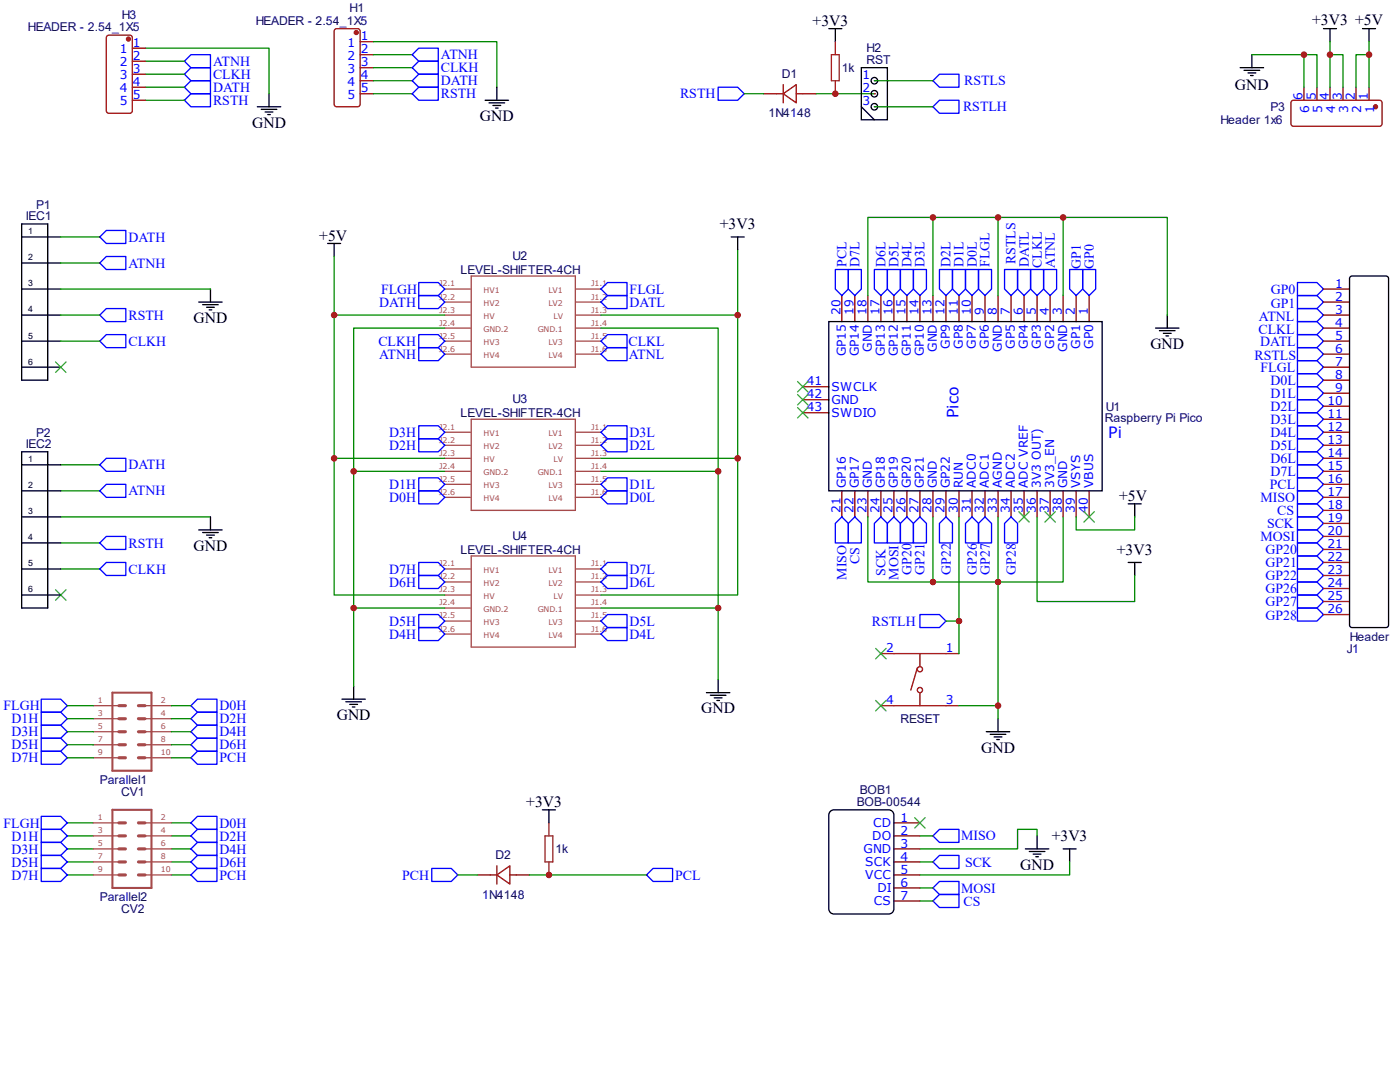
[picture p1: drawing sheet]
<svg xmlns="http://www.w3.org/2000/svg" width="279mm" height="216mm" viewBox="0 0 279 216" stroke-linecap="round" stroke-linejoin="round" font-family="sans-serif">
<g fill="none" stroke="#800" stroke-width=".26">
<path d="M21.3 7.3l.4-.3h4.2l.4 .3 .1 14.8-.2 .4-4.5 .1-.4-.3zM26.4 9.6h2.6M26.4 12.2h2.6M26.4 14.8h2.6M26.4 17.4h2.6M66.9 5.8l4.5-.1 .4 .3 .1 14.8-.3 .4-4.4 .1-.4-.3-.1-14.8zM71.9 18.7h2.6M71.9 8.3h2.6M71.9 10.9h2.6M71.9 13.5h2.6M71.9 16.1h2.6M152.4 18.7h3.9"/>
<path d="M156.3 18.7l2.6-1.8v3.6zM156.3 16.9v3.6M158.9 18.7h3.9M174.5 16.1h.1M174.5 18.7h.1M260.2 17.4v2.6M262.8 17.4v2.6M265.4 17.4v2.6M268 17.4v2.6M270.6 17.4v2.6M273.2 17.4v2.6M26.4 20h2.6"/>
<path d="M174.5 21.3h.1M257.9 20.1l17.4-.1 .4 .3 .1 .2v4.2l-.1 .2-.4 .3h-17.1l-.3-.1-.3-.4v-4.2zM168 59v5.2M170.6 59v5.2M173.2 59v5.2M175.8 59v5.2M178.4 59v5.2M181 59v5.2M183.6 59v5.2M186.2 59v5.2M188.8 59v5.2M191.4 59v5.2"/>
<path d="M194 59v5.2M196.6 59v5.2M199.2 59v5.2M201.8 59v5.2M204.4 59v5.2M207 59v5.2M209.6 59v5.2M212.2 59v5.2M214.8 59v5.2M217.4 59v5.2M264.1 57.7h5.2M160.2 79.8h5.2"/>
<path d="M160.2 77.2h5.2M264.1 60.3h5.2M264.1 62.9h5.2M264.1 65.5h5.2M264.1 68.1h5.2M264.1 70.7h5.2M264.1 73.3h5.2M264.1 75.9h5.2M264.1 78.5h5.2M160.2 82.4h5.2M168 97.9v5.2M170.6 97.9v5.2"/>
<path d="M173.2 97.9v5.2M175.8 97.9v5.2M178.4 97.9v5.2M181 97.9v5.2M183.6 97.9v5.2M186.2 97.9v5.2M188.8 97.9v5.2M191.4 97.9v5.2M194 97.9v5.2M196.6 97.9v5.2M199.2 97.9v5.2M201.8 97.9v5.2"/>
<path d="M204.4 97.9v5.2M207 97.9v5.2M209.6 97.9v5.2M212.2 97.9v5.2M214.8 97.9v5.2M217.4 97.9v5.2M264.1 81.1h5.2M264.1 83.7h5.2M264.1 86.3h5.2M264.1 88.9h5.2M264.1 91.4h5.2M264.1 94h5.2"/>
<path d="M264.1 96.6h5.2M264.1 99.2h5.2M264.1 101.8h5.2M264.1 104.4h5.2M264.1 107h5.2M264.1 109.6h5.2M264.1 112.2h5.2M264.1 114.8h5.2M264.1 117.4h5.2M175.8 130.4h15.6M183.1 133.3l-1.3 4.4M183.6 130.4v2.6"/>
<path d="M183.6 138.2v2.6M264.1 120h5.2M264.1 122.6h5.2M175.8 140.8h15.6M95.3 174.6h3.9M99.2 174.6l2.6-1.8v3.6zM99.2 172.8v3.6M101.8 174.6h3.9M178.4 164.2h5.2M178.4 166.8h5.2M178.4 169.4h5.2M178.4 172h5.2"/>
<path d="M178.4 174.6h5.2M178.4 177.2h5.2M178.4 179.8h5.2"/>
<circle cx="183.6" cy="133.5" r=".52"/>
<circle cx="183.6" cy="137.7" r=".52"/>
</g>
<g fill="none" stroke="#000" stroke-width=".26">
<path d="M53.7 18.7v2.6M99.2 17.4v2.6M165.4 5.7h2.6M166.7 5.7v2.6M171.9 13.5h5.2v10.4h-5.2zM247.5 13.5h4.7M248.3 14h3.1M249.1 14.5h1.5M249.6 15.1h.5M249.8 10.9v2.6M264.1 5.7h2.6M265.4 5.7v2.6"/>
<path d="M271.9 5.7h2.6M273.2 5.7v2.6M51.4 21.3h4.6M52.1 21.8h3.2M52.9 22.3h1.6M53.4 22.9h.6M96.8 20h4.7M97.6 20.5h3.1M98.4 21h1.5M98.9 21.6h.5M171.9 21.3l2.6 2.6M4.3 44.7h5.2v31.2h-5.2z"/>
<path d="M4.3 47.3h7.8M4.3 52.5h7.8M4.3 57.7h7.8M42 57.7v2.6M65.4 48.6h2.6M66.7 48.6v2.6M145.9 47.3h2.6M147.2 47.3v2.6M269.6 55.1h7l.4 .2 .1 .3v69.1l-.1 .3-.4 .2h-6.8h-.2l-.3-.5v-69.1zM4.3 62.9h7.8M4.3 68.1h7.8M4.3 73.3h7.8"/>
<path d="M39.7 60.3h4.6M40.4 60.8h3.2M41.2 61.3h1.6M41.7 61.8h.6M165.4 64.2h54.6v33.7h-54.6zM230.6 65.5h4.7M231.4 66h3.1M232.2 66.5h1.5M232.7 67h.5M233 62.9v2.6M4.3 90.1h5.2v31.2h-5.2zM4.3 92.7h7.8"/>
<path d="M4.3 97.9h7.8M4.3 103.1h7.8M4.3 108.3h7.8M4.3 113.5h7.8M4.3 118.7h7.8M39.7 105.7h4.6M40.4 106.3h3.2M41.2 106.8h1.6M41.7 107.3h.6M42 103.1v2.6M225.2 100.5h2.6M225.2 112.2h2.6"/>
<path d="M226.5 100.5v2.6M226.5 112.2v2.6M68.2 139.5h4.7M70.6 136.9v2.6M141 138.2h4.7M141.8 138.7h3.1M142.5 139.3h1.6M143.1 139.8h.5M143.3 135.6v2.6M69 140h3.1M69.8 140.6h1.6M70.3 141.1h.5"/>
<path d="M196.8 146h4.7M197.6 146.5h3.1M198.4 147h1.6M198.9 147.6h.5M199.2 143.4v2.6M108.2 161.6h2.6M109.5 161.6v2.6M165.6 162l.5-.4h.3h11a1.04 1.04 0 0 1 1 1v18.7a1.04 1.04 0 0 1-1 1.1h-11a1.04 1.04 0 0 1-1-1.1v-18.7zM204.6 169.4h4.7M205.4 169.9h3.1M206.2 170.4h1.6M206.7 170.9h.5"/>
<path d="M207 166.8v2.6M212.2 169.4h2.6M213.5 169.4v2.6"/>
<circle cx="174.5" cy="16.1" r=".65"/>
<circle cx="174.5" cy="18.7" r=".65"/>
<circle cx="174.5" cy="21.3" r=".65"/>
</g>
<g fill="none" stroke="#080" stroke-width=".26">
<path d="M29 9.6h24.7v9.1M29 17.4h7.8M29 14.8h7.8M29 12.2h7.8M74.5 8.3h24.7v9.1M74.5 18.7h7.8M74.5 16.1h7.8M74.5 10.9h7.8M74.5 13.5h7.8M148.5 18.7h3.9M162.8 18.7h11.7M174.5 16.1h11.7"/>
<path d="M249.8 10.9h13v6.5M260.2 10.9v6.5M265.4 8.3v2.6h2.6v6.5M265.4 10.9v6.5M273.2 10.9h-2.6v6.5M273.2 8.3v9.1M29 20h7.8M174.5 21.3h11.7M12.1 47.3h7.8M12.1 52.5h7.8M12.1 57.7h29.9M66.7 51.2v11.7h22.1"/>
<path d="M147.2 49.9v13h-27.3M173.2 59v-15.6h59.8v19.5M186.2 43.4v15.6M199.2 43.4v15.6M212.2 43.4v15.6M12.1 68.1h7.8M12.1 62.9h7.8M66.7 62.9v28.5h22.1M88.8 65.5h-18.2v71.4M119.9 65.5h23.4v70.1M147.2 62.9v28.5h-27.3M12.1 97.9h7.8"/>
<path d="M12.1 92.7h7.8M66.7 91.4v27.3h22.1M70.6 94h18.2M119.9 94h23.4M147.2 91.4v27.3h-27.3M12.1 103.1h29.9M12.1 108.3h7.8M12.1 113.5h7.8M173.2 103.1v13h13M186.2 103.1v13h13v27.3M191.4 103.1v27.3M199.2 103.1v13h13v-13"/>
<path d="M207 103.1v16.9h19.5v-5.2M214.8 103.1v2.6h11.7v-2.6M70.6 121.3h18.2M119.9 121.3h23.4M188.8 123.9h2.6M13.4 140.8h5.2M13.4 151.2h5.2M13.4 148.6h5.2M13.4 146h5.2M13.4 143.4h5.2M34.2 140.8h3.9M34.2 151.2h3.9"/>
<path d="M34.2 148.6h3.9M34.2 146h3.9M34.2 143.4h3.9M191.4 140.8h7.8M13.4 166.8h5.2M13.4 172h5.2M13.4 174.6h5.2M13.4 164.2h5.2M13.4 169.4h5.2M34.2 166.8h3.9M34.2 172h3.9M34.2 174.6h3.9"/>
<path d="M34.2 164.2h3.9M34.2 169.4h3.9M91.4 174.6h3.9M105.7 174.6h23.3M183.6 166.8h2.6M183.6 172h2.6M183.6 177.2h2.6M183.6 179.8h2.6M207 166.8v-1.3h-3.9v3.9h-19.5M213.5 172v2.6h-29.9"/>
</g>
<g fill="#000" stroke="#3c3" stroke-width=".26">
<path d="M11.1 72.2l2.1 2.1zM13.2 72.2l-2.1 2.1z"/>
<path d="M159.2 76.1l2 2.1zM161.2 76.1l-2 2.1z"/>
<path d="M159.2 78.7l2 2.1zM159.2 80.8l2-2.1z"/>
<path d="M159.2 81.3l2 2.1zM161.2 81.3l-2 2.1z"/>
<path d="M11.1 117.7l2.1 2.1zM13.2 117.7l-2.1 2.1z"/>
<path d="M203.3 102.1l2.1 2.1zM205.4 102.1l-2.1 2.1z"/>
<path d="M208.5 102.1l2.1 2.1zM210.6 102.1l-2.1 2.1z"/>
<path d="M216.3 102.1l2.1 2.1zM218.4 102.1l-2.1 2.1z"/>
<path d="M174.8 129.4l2 2.1zM174.8 131.5l2-2.1z"/>
<path d="M174.8 139.8l2 2zM174.8 141.8l2-2z"/>
<path d="M182.6 163.2l2 2zM184.6 163.2l-2 2z"/>
</g>
<g fill="none" stroke="#00f" stroke-width=".26">
<path d="M36.8 12.2l1.3-1.3h3.9v2.6h-3.9zM36.8 17.4l1.3-1.3h3.9v2.6h-3.9zM38.1 13.5h3.9v2.6h-3.9l-1.3-1.3zM38.1 18.7h3.9v2.6h-3.9l-1.3-1.3zM82.3 18.7l1.3-1.3h3.9v2.6h-3.9zM82.3 16.1l1.3-1.3h3.9v2.6h-3.9zM82.3 13.5l1.3-1.3h3.9v2.6h-3.9zM82.3 10.9l1.3-1.3h3.9v2.6h-3.9zM143.3 17.4h3.9l1.3 1.3-1.3 1.3h-3.9zM187.5 14.8h3.9v2.6h-3.9l-1.3-1.3zM187.5 20h3.9v2.6h-3.9l-1.3-1.3zM21.2 51.2h3.9v2.6h-3.9l-1.3-1.3z"/>
<path d="M21.2 46h3.9v2.6h-3.9l-1.3-1.3zM83.6 56.4h3.9l1.3 1.3-1.3 1.3h-3.9zM83.6 59h3.9l1.3 1.3-1.3 1.3h-3.9zM119.9 57.7l1.3-1.3h3.9v2.6h-3.9zM166.7 53.8h2.6v3.9l-1.3 1.3-1.3-1.3zM169.3 53.8h2.6v3.9l-1.3 1.3-1.3-1.3zM174.5 53.8h2.6v3.9l-1.3 1.3-1.3-1.3zM177.1 53.8h2.6v3.9l-1.3 1.3-1.3-1.3zM179.7 53.8h2.6v3.9l-1.3 1.3-1.3-1.3zM182.3 53.8h2.6v3.9l-1.3 1.3-1.3-1.3zM187.5 53.8h2.6v3.9l-1.3 1.3-1.3-1.3zM190.1 53.8h2.6v3.9l-1.3 1.3-1.3-1.3z"/>
<path d="M192.7 53.8h2.6v3.9l-1.3 1.3-1.3-1.3zM195.3 53.8h2.6v3.9l-1.3 1.3-1.3-1.3zM200.5 53.8h2.6v3.9l-1.3 1.3-1.3-1.3zM203.1 53.8h2.6v3.9l-1.3 1.3-1.3-1.3zM205.7 53.8h2.6v3.9l-1.3 1.3-1.3-1.3zM208.3 53.8h2.6v3.9l-1.3 1.3-1.3-1.3zM213.5 53.8h2.6v3.9l-1.3 1.3-1.3-1.3zM216.1 53.8h2.6v3.9l-1.3 1.3-1.3-1.3zM258.9 56.4h3.9l1.3 1.3-1.3 1.3h-3.9zM258.9 59h3.9l1.3 1.3-1.3 1.3h-3.9zM19.9 68.1l1.3-1.3h3.9v2.6h-3.9zM21.2 61.6h3.9v2.6h-3.9l-1.3-1.3z"/>
<path d="M83.6 66.8h3.9l1.3 1.3-1.3 1.3h-3.9zM83.6 69.4h3.9l1.3 1.3-1.3 1.3h-3.9zM119.9 70.7l1.3-1.3h3.9v2.6h-3.9zM119.9 60.3l1.3-1.3h3.9v2.6h-3.9zM119.9 68.1l1.3-1.3h3.9v2.6h-3.9zM258.9 61.6h3.9l1.3 1.3-1.3 1.3h-3.9zM258.9 64.2h3.9l1.3 1.3-1.3 1.3h-3.9zM258.9 66.8h3.9l1.3 1.3-1.3 1.3h-3.9zM258.9 69.4h3.9l1.3 1.3-1.3 1.3h-3.9zM258.9 72h3.9l1.3 1.3-1.3 1.3h-3.9zM258.9 74.6h3.9l1.3 1.3-1.3 1.3h-3.9zM258.9 77.2h3.9l1.3 1.3-1.3 1.3h-3.9z"/>
<path d="M258.9 79.8h3.9l1.3 1.3-1.3 1.3h-3.9zM19.9 92.7l1.3-1.3h3.9v2.6h-3.9zM21.2 96.6h3.9v2.6h-3.9l-1.3-1.3zM83.6 97.9h3.9l1.3 1.3-1.3 1.3h-3.9zM83.6 95.3h3.9l1.3 1.3-1.3 1.3h-3.9zM83.6 87.6h3.9l1.3 1.3-1.3 1.2h-3.9zM83.6 85h3.9l1.3 1.3-1.3 1.3h-3.9zM119.9 99.2l1.3-1.3h3.9v2.6h-3.9zM119.9 96.6l1.3-1.3h3.9v2.6h-3.9zM119.9 88.9l1.3-1.3h3.9v2.5h-3.9zM119.9 86.3l1.3-1.3h3.9v2.6h-3.9zM258.9 82.4h3.9l1.3 1.3-1.3 1.3h-3.9z"/>
<path d="M258.9 85h3.9l1.3 1.3-1.3 1.3h-3.9zM258.9 87.6h3.9l1.3 1.3-1.3 1.2h-3.9zM258.9 90.1h3.9l1.3 1.3-1.3 1.3h-3.9zM258.9 92.7h3.9l1.3 1.3-1.3 1.3h-3.9zM258.9 95.3h3.9l1.3 1.3-1.3 1.3h-3.9zM258.9 97.9h3.9l1.3 1.3-1.3 1.3h-3.9zM21.2 112.2h3.9v2.6h-3.9l-1.3-1.3zM21.2 107h3.9v2.6h-3.9l-1.3-1.3zM83.6 114.8h3.9l1.3 1.3-1.3 1.3h-3.9zM83.6 112.2h3.9l1.3 1.3-1.3 1.3h-3.9zM119.9 113.5l1.3-1.3h3.9v2.6h-3.9zM121.2 114.8h3.9v2.6h-3.9l-1.3-1.3z"/>
<path d="M166.7 104.4l1.3-1.3 1.3 1.3v3.9h-2.6zM169.3 104.4l1.3-1.3 1.3 1.3v3.9h-2.6zM174.5 104.4l1.3-1.3 1.3 1.3v3.9h-2.6zM177.1 104.4l1.3-1.3 1.3 1.3v3.9h-2.6zM179.7 104.4l1.3-1.3 1.3 1.3v3.9h-2.6zM182.3 104.4l1.3-1.3 1.3 1.3v3.9h-2.6zM187.5 104.4l1.3-1.3 1.3 1.3v3.9h-2.6zM192.7 104.4l1.3-1.3 1.3 1.3v3.9h-2.6zM195.3 104.4l1.3-1.3 1.3 1.3v3.9h-2.6zM200.5 104.4l1.3-1.3 1.3 1.3v3.9h-2.6zM258.9 100.5h3.9l1.3 1.3-1.3 1.3h-3.9zM258.9 103.1h3.9l1.3 1.3-1.3 1.3h-3.9z"/>
<path d="M258.9 108.3h3.9l1.3 1.3-1.3 1.3h-3.9zM258.9 110.9h3.9l1.3 1.3-1.3 1.3h-3.9zM258.9 113.5h3.9l1.3 1.3-1.3 1.3h-3.9zM258.9 116.1h3.9l1.3 1.3-1.3 1.3h-3.9zM258.9 118.7h3.9l1.3 1.3-1.3 1.3h-3.9zM258.9 105.7h3.9l1.3 1.3-1.3 1.3h-3.9zM8.2 139.5h3.9l1.3 1.3-1.3 1.3h-3.9zM39.4 139.5h3.9v2.6h-3.9l-1.3-1.3zM83.6 125.2h3.9l1.3 1.3-1.3 1.3h-3.9zM83.6 122.6h3.9l1.3 1.3-1.3 1.3h-3.9zM119.9 123.9l1.3-1.3h3.9v2.6h-3.9zM121.2 125.2h3.9v2.6h-3.9l-1.3-1.3z"/>
<path d="M183.6 122.6h3.9l1.3 1.3-1.3 1.3h-3.9zM258.9 121.3h3.9l1.3 1.3-1.3 1.3h-3.9zM8.2 142.1h3.9l1.3 1.3-1.3 1.3h-3.9zM8.2 144.7h3.9l1.3 1.3-1.3 1.3h-3.9zM8.2 147.3h3.9l1.3 1.3-1.3 1.3h-3.9zM8.2 149.9h3.9l1.3 1.3-1.3 1.3h-3.9zM39.4 142.1h3.9v2.6h-3.9l-1.3-1.3zM39.4 144.7h3.9v2.6h-3.9l-1.3-1.3zM39.4 147.3h3.9v2.6h-3.9l-1.3-1.3zM39.4 149.9h3.9v2.6h-3.9l-1.3-1.3zM8.2 162.9h3.9l1.3 1.3-1.3 1.3h-3.9zM8.2 173.3h3.9l1.3 1.3-1.3 1.3h-3.9z"/>
<path d="M8.2 170.7h3.9l1.3 1.3-1.3 1.3h-3.9zM8.2 168.1h3.9l1.3 1.3-1.3 1.3h-3.9zM8.2 165.5h3.9l1.3 1.3-1.3 1.3h-3.9zM39.4 173.3h3.9v2.6h-3.9l-1.3-1.3zM39.4 170.7h3.9v2.6h-3.9l-1.3-1.3zM39.4 168.1h3.9v2.6h-3.9l-1.3-1.3zM39.4 165.5h3.9v2.6h-3.9l-1.3-1.3zM39.4 162.9h3.9v2.6h-3.9l-1.3-1.3zM86.2 173.3h3.9l1.3 1.3-1.3 1.3h-3.9zM130.3 173.3h3.9v2.6h-3.9l-1.3-1.3zM186.2 179.8l1.3-1.3h3.9v2.6h-3.9zM187.5 165.5h3.9v2.6h-3.9l-1.3-1.3z"/>
<path d="M187.5 175.9h3.9v2.6h-3.9l-1.3-1.3zM187.5 170.7h3.9v2.6h-3.9l-1.3-1.3z"/>
</g>
<g fill="none" stroke="#a54b4b" stroke-width=".26">
<path d="M88.8 57.7h5.1M94 55.1h20.8v18.2h-20.8zM114.8 57.7h5.1M88.8 68.1h5.1M88.8 65.5h5.1M88.8 62.9h5.1M88.8 60.3h5.1M88.8 70.7h5.1M114.8 68.1h5.1M114.8 65.5h5.1M114.8 62.9h5.1M114.8 60.3h5.1"/>
<path d="M114.8 70.7h5.1M88.8 96.6h5.1M88.8 94h5.1M88.8 91.4h5.1M88.8 88.9h5.1M88.8 86.3h5.1M88.8 99.2h5.1M94 83.7h20.8v18.1h-20.8zM114.8 96.6h5.1M114.8 94h5.1M114.8 91.4h5.1M114.8 88.9h5.1"/>
<path d="M114.8 86.3h5.1M114.8 99.2h5.1M88.8 118.7h5.1M88.8 116.1h5.1M88.8 113.5h5.1M94 110.9h20.8v18.2h-20.8zM114.8 118.7h5.1M114.8 116.1h5.1M114.8 113.5h5.1M88.8 123.9h5.1M88.8 121.3h5.1M88.8 126.5h5.1"/>
<path d="M114.8 123.9h5.1M114.8 121.3h5.1M114.8 126.5h5.1M18.6 140.8h5.1M18.6 143.4h5.1M18.6 146h5.1M18.6 148.6h5.1M18.6 151.2h5.1M29.1 140.8h5.1M29.1 143.4h5.1M29.1 146h5.1M29.1 148.6h5.1"/>
<path d="M29.1 151.2h5.1M18.6 164.2h5.1M18.6 166.8h5.1M18.6 169.4h5.1M18.6 172h5.1M18.6 174.6h5.1M29.1 164.2h5.1M29.1 166.8h5.1M29.1 169.4h5.1M29.1 172h5.1M29.1 174.6h5.1"/>
</g>
<path d="M165.9 10.9h1.6v5.2h-1.6zM166.7 8.3v2.6M166.7 16.1v2.6M108.8 166.8h1.5v5.2h-1.5zM109.5 164.2v2.6M109.5 172v2.6" fill="none" stroke="#8d2323" stroke-width=".26"/>
<g fill="#800" stroke="#800" stroke-width=".26">
<circle cx="25.6" cy="7.8" r=".39"/>
<circle cx="274.5" cy="21.3" r=".39"/>
<circle cx="71.1" cy="6.5" r=".39"/>
</g>
<path d="M22.4 138.2h7.8v15.6h-7.8zM22.4 161.6h7.8v15.6h-7.8z" fill="none" stroke="#a54b4b" stroke-width=".42"/>
<g fill="none" stroke="#a54b4b" stroke-width=".62">
<path d="M23.7 146h1.3M23.7 143.4h1.3M23.7 140.8h1.3M23.7 151.2h1.3M23.7 148.6h1.3M27.6 146h1.3M27.6 143.4h1.3M27.6 140.8h1.3M27.6 151.2h1.3M27.6 148.6h1.3M23.7 169.4h1.3M23.7 166.8h1.3"/>
<path d="M23.7 164.2h1.3M23.7 174.6h1.3M23.7 172h1.3M27.6 169.4h1.3M27.6 166.8h1.3M27.6 164.2h1.3M27.6 174.6h1.3M27.6 172h1.3"/>
</g>
<g fill="#c00">
<circle cx="199.2" cy="116.1" r=".65"/>
<circle cx="186.2" cy="116.1" r=".65"/>
<circle cx="199.2" cy="140.8" r=".65"/>
<circle cx="186.2" cy="43.4" r=".65"/>
<circle cx="199.2" cy="43.4" r=".65"/>
<circle cx="212.2" cy="43.4" r=".65"/>
<circle cx="166.7" cy="18.7" r=".65"/>
<circle cx="191.4" cy="123.9" r=".65"/>
<circle cx="143.3" cy="94" r=".65"/>
<circle cx="143.3" cy="121.3" r=".65"/>
<circle cx="66.7" cy="91.4" r=".65"/>
<circle cx="147.2" cy="62.9" r=".65"/>
<circle cx="147.2" cy="91.4" r=".65"/>
<circle cx="66.7" cy="62.9" r=".65"/>
<circle cx="109.5" cy="174.6" r=".65"/>
<circle cx="273.2" cy="10.9" r=".65"/>
<circle cx="260.2" cy="10.9" r=".65"/>
<circle cx="70.6" cy="121.3" r=".65"/>
<circle cx="70.6" cy="94" r=".65"/>
<circle cx="265.4" cy="10.9" r=".65"/>
</g>
<g font-size="3.1">
<text x="162.2" y="5.2">+3V3</text>
<text x="261.9" y="4.9">+3V3 +5V</text>
<text x="246.5" y="18">GND</text>
<text x="50.3" y="25.5">GND</text>
<text x="95.8" y="24.2">GND</text>
<text x="143.7" y="45.8">+3V3</text>
<text x="63.7" y="48.1">+5V</text>
<text x="38.6" y="64.4">GND</text>
<text x="229.6" y="69.6">GND</text>
<text x="223.3" y="100">+5V</text>
<text x="38.6" y="109.9">GND</text>
<text x="222.9" y="110.7">+3V3</text>
<text x="67.2" y="143.7">GND</text>
<text x="139.9" y="142.4">GND</text>
<text x="195.8" y="150.2">GND</text>
<text x="105" y="161.1">+3V3</text>
<text x="209.9" y="167.9">+3V3</text>
<text x="203.6" y="173.5">GND</text>
</g>
<g font-size="3.1" fill="#00f">
<text x="191.3" y="83.4" transform="rotate(-90 191.3 83.4)">Pico</text>
<text x="221.2" y="87.5">Pi</text>
</g>
<g font-size="2.8" fill="#00f">
<text x="88" y="11.8">ATNH</text>
<text x="42.5" y="13.1">ATNH</text>
<text x="42.5" y="15.7">CLKH</text>
<text x="88" y="17">DATH</text>
<text x="88" y="14.4">CLKH</text>
<text x="192.4" y="17">RSTLS</text>
<text x="42.5" y="18.3">DATH</text>
<text x="42.5" y="20.9">RSTH</text>
<text x="88" y="19.6">RSTH</text>
<text x="135.7" y="19.6">RSTH</text>
<text x="192.2" y="22.2">RSTLH</text>
<text x="25.6" y="53.4">ATNH</text>
<text x="25.6" y="48.2">DATH</text>
<text x="168.9" y="53.3" transform="rotate(-90 168.9 53.3)">PCL</text>
<text x="171.5" y="53.3" transform="rotate(-90 171.5 53.3)">D7L</text>
<text x="176.7" y="53.3" transform="rotate(-90 176.7 53.3)">D6L</text>
<text x="179.3" y="53.3" transform="rotate(-90 179.3 53.3)">D5L</text>
<text x="181.9" y="53.3" transform="rotate(-90 181.9 53.3)">D4L</text>
<text x="184.5" y="53.3" transform="rotate(-90 184.5 53.3)">D3L</text>
<text x="189.7" y="53.3" transform="rotate(-90 189.7 53.3)">D2L</text>
<text x="192.3" y="53.3" transform="rotate(-90 192.3 53.3)">D1L</text>
<text x="194.9" y="53.3" transform="rotate(-90 194.9 53.3)">D0L</text>
<text x="197.5" y="53.3" transform="rotate(-90 197.5 53.3)">FLGL</text>
<text x="202.7" y="52.7" transform="rotate(-90 202.7 52.7)">RSTLS</text>
<text x="205.3" y="53.3" transform="rotate(-90 205.3 53.3)">DATL</text>
<text x="207.9" y="53.5" transform="rotate(-90 207.9 53.5)">CLKL</text>
<text x="210.5" y="53.4" transform="rotate(-90 210.5 53.4)">ATNL</text>
<text x="215.7" y="53.6" transform="rotate(-90 215.7 53.6)">GP1</text>
<text x="218.3" y="53.6" transform="rotate(-90 218.3 53.6)">GP0</text>
<text x="76.1" y="58.6">FLGH</text>
<text x="125.7" y="58.6">FLGL</text>
<text x="253.6" y="58.6">GP0</text>
<text x="25.6" y="63.8">RSTH</text>
<text x="75.7" y="61.2">DATH</text>
<text x="125.7" y="61.2">DATL</text>
<text x="251.2" y="64.1">ATNL</text>
<text x="253.6" y="61.5">GP1</text>
<text x="25.6" y="69">CLKH</text>
<text x="75.5" y="69">CLKH</text>
<text x="75.7" y="71.6">ATNH</text>
<text x="125.4" y="69">CLKL</text>
<text x="125.5" y="71.6">ATNL</text>
<text x="250.4" y="71.9">RSTLS</text>
<text x="251.2" y="66.7">CLKL</text>
<text x="251.5" y="69">DATL</text>
<text x="251.6" y="74.2">FLGL</text>
<text x="253.5" y="76.8">D0L</text>
<text x="253.5" y="79.4">D1L</text>
<text x="253.5" y="82">D2L</text>
<text x="77.7" y="89.8">D2H</text>
<text x="77.7" y="87.2">D3H</text>
<text x="125.7" y="89.8">D2L</text>
<text x="125.7" y="87.2">D3L</text>
<text x="253.5" y="84.6">D3L</text>
<text x="253.5" y="87.2">D4L</text>
<text x="253.5" y="89.8">D5L</text>
<text x="25.6" y="93.7">DATH</text>
<text x="253.5" y="92.4">D6L</text>
<text x="253.5" y="95">D7L</text>
<text x="25.6" y="98.9">ATNH</text>
<text x="77.7" y="100.2">D0H</text>
<text x="77.7" y="97.6">D1H</text>
<text x="125.7" y="100.2">D0L</text>
<text x="125.7" y="97.6">D1L</text>
<text x="251.6" y="100.3">MISO</text>
<text x="253.4" y="97.6">PCL</text>
<text x="252.9" y="105.4">SCK</text>
<text x="254.9" y="102.8">CS</text>
<text x="25.6" y="109.3">RSTH</text>
<text x="171.5" y="112.6" transform="rotate(-90 171.5 112.6)">CS</text>
<text x="251.6" y="108">MOSI</text>
<text x="252.6" y="110.6">GP20</text>
<text x="252.6" y="113.2">GP21</text>
<text x="25.6" y="114.5">CLKH</text>
<text x="77.7" y="117.1">D6H</text>
<text x="77.7" y="114.5">D7H</text>
<text x="125.7" y="117.1">D6L</text>
<text x="125.7" y="114.5">D7L</text>
<text x="168.9" y="115.7" transform="rotate(-90 168.9 115.7)">MISO</text>
<text x="176.7" y="114.9" transform="rotate(-90 176.7 114.9)">SCK</text>
<text x="179.3" y="115.7" transform="rotate(-90 179.3 115.7)">MOSI</text>
<text x="181.9" y="114.7" transform="rotate(-90 181.9 114.7)">GP20</text>
<text x="184.5" y="114.7" transform="rotate(-90 184.5 114.7)">GP21</text>
<text x="189.7" y="114.7" transform="rotate(-90 189.7 114.7)">GP22</text>
<text x="194.9" y="114.7" transform="rotate(-90 194.9 114.7)">GP26</text>
<text x="197.5" y="114.7" transform="rotate(-90 197.5 114.7)">GP27</text>
<text x="202.7" y="114.7" transform="rotate(-90 202.7 114.7)">GP28</text>
<text x="252.6" y="115.8">GP22</text>
<text x="252.6" y="118.4">GP26</text>
<text x="77.7" y="124.9">D5H</text>
<text x="125.7" y="124.9">D5L</text>
<text x="174" y="124.8">RSTLH</text>
<text x="252.6" y="121">GP27</text>
<text x="252.6" y="123.6">GP28</text>
<text x="77.7" y="127.5">D4H</text>
<text x="125.7" y="127.5">D4L</text>
<text x=".7" y="141.8">FLGH</text>
<text x="43.8" y="141.7">D0H</text>
<text x="2.3" y="144.3">D1H</text>
<text x="2.3" y="146.9">D3H</text>
<text x="2.3" y="149.5">D5H</text>
<text x="43.8" y="144.3">D2H</text>
<text x="43.8" y="146.9">D4H</text>
<text x="43.8" y="149.5">D6H</text>
<text x="2.3" y="152.1">D7H</text>
<text x="43.8" y="152.1">PCH</text>
<text x=".7" y="165.1">FLGH</text>
<text x="2.3" y="167.7">D1H</text>
<text x="43.8" y="167.7">D2H</text>
<text x="43.8" y="165.1">D0H</text>
<text x="191.8" y="167.7">MISO</text>
<text x="2.3" y="172.9">D5H</text>
<text x="2.3" y="170.3">D3H</text>
<text x="43.8" y="172.9">D6H</text>
<text x="43.8" y="170.3">D4H</text>
<text x="192.6" y="172.9">SCK</text>
<text x="2.3" y="175.5">D7H</text>
<text x="43.8" y="175.5">PCH</text>
<text x="80.3" y="175.5">PCH</text>
<text x="134.7" y="175.5">PCL</text>
<text x="191.8" y="178.1">MOSI</text>
<text x="192.3" y="180.7">CS</text>
</g>
<g font-size="2.4" fill="#000080">
<text x="24.3" y="3.7">H3</text>
<text x="51" y="4.9">HEADER - 2.54_1X5</text>
<text x="69.8" y="2.4">H1</text>
<text x="5.6" y="6.2">HEADER - 2.54_1X5</text>
<text x="172.9" y="10.3">H2</text>
<text x="156" y="15.6">D1</text>
<text x="168" y="14.3">1k</text>
<text x="172.9" y="12.7">RST</text>
<text x="153.4" y="23.4">1N4148</text>
<text x="253.6" y="22.1">P3</text>
<text x="243.6" y="24.7">Header 1x6</text>
<text x="7.2" y="41.7">P1</text>
<text x="5.2" y="43.9">IEC1</text>
<text x="102.3" y="51.8">U2</text>
<text x="91.9" y="54.7">LEVEL-SHIFTER-4CH</text>
<text x="91.9" y="83.3">LEVEL-SHIFTER-4CH</text>
<text x="102.3" y="80.4">U3</text>
<text x="220.7" y="82">U1</text>
<text x="5.2" y="89.4">IEC2</text>
<text x="7.2" y="87.1">P2</text>
<text x="220.5" y="84.2">Raspberry Pi Pico</text>
<text x="102.3" y="107.7">U4</text>
<text x="91.9" y="110.6">LEVEL-SHIFTER-4CH</text>
<text x="268.8" y="130.2">J1</text>
<text x="269.4" y="127.8">Header</text>
<text x="179.7" y="144.2">RESET</text>
<text x="19.9" y="156.4">Parallel1</text>
<text x="24.2" y="158.8">CV1</text>
<text x="171" y="160.8">BOB-00544</text>
<text x="171.6" y="158.4">BOB1</text>
<text x="98.9" y="171.5">D2</text>
<text x="110.8" y="170.2">1k</text>
<text x="19.9" y="179.8">Parallel2</text>
<text x="96.2" y="179.3">1N4148</text>
<text x="24.2" y="182.2">CV2</text>
</g>
<g font-size="2.4" fill="#00f">
<text x="23.9" y="10.7">1</text>
<text x="26.5" y="9.4">1</text>
<text x="26.5" y="12">2</text>
<text x="69.4" y="9.4">1</text>
<text x="69.4" y="12">2</text>
<text x="72" y="8.1">1</text>
<text x="72" y="10.7">2</text>
<text x="23.9" y="13.2">2</text>
<text x="23.9" y="15.8">3</text>
<text x="26.5" y="14.5">3</text>
<text x="26.5" y="17.1">4</text>
<text x="69.4" y="14.5">3</text>
<text x="69.4" y="17.1">4</text>
<text x="72" y="13.2">3</text>
<text x="72" y="15.8">4</text>
<text x="172.2" y="15.8">1</text>
<text x="23.9" y="18.4">4</text>
<text x="23.9" y="21">5</text>
<text x="26.5" y="19.7">5</text>
<text x="69.4" y="19.7">5</text>
<text x="72" y="18.4">5</text>
<text x="172.2" y="18.4">2</text>
<text x="172.2" y="21">3</text>
<text x="260" y="19.9" transform="rotate(-90 260 19.9)">6</text>
<text x="261.3" y="22.5" transform="rotate(-90 261.3 22.5)">6</text>
<text x="262.6" y="19.9" transform="rotate(-90 262.6 19.9)">5</text>
<text x="263.9" y="22.5" transform="rotate(-90 263.9 22.5)">5</text>
<text x="265.2" y="19.9" transform="rotate(-90 265.2 19.9)">4</text>
<text x="266.5" y="22.5" transform="rotate(-90 266.5 22.5)">4</text>
<text x="267.8" y="19.9" transform="rotate(-90 267.8 19.9)">3</text>
<text x="269.1" y="22.5" transform="rotate(-90 269.1 22.5)">3</text>
<text x="270.4" y="19.9" transform="rotate(-90 270.4 19.9)">2</text>
<text x="271.7" y="22.5" transform="rotate(-90 271.7 22.5)">2</text>
<text x="273" y="19.9" transform="rotate(-90 273 19.9)">1</text>
<text x="274.3" y="22.5" transform="rotate(-90 274.3 22.5)">1</text>
<text x="266.5" y="57.4">1</text>
<text x="167.7" y="62.9" transform="rotate(-90 167.7 62.9)">20</text>
<text x="170.3" y="62.9" transform="rotate(-90 170.3 62.9)">19</text>
<text x="172.9" y="62.9" transform="rotate(-90 172.9 62.9)">18</text>
<text x="175.5" y="62.9" transform="rotate(-90 175.5 62.9)">17</text>
<text x="178.1" y="62.9" transform="rotate(-90 178.1 62.9)">16</text>
<text x="180.7" y="62.9" transform="rotate(-90 180.7 62.9)">15</text>
<text x="183.3" y="62.9" transform="rotate(-90 183.3 62.9)">14</text>
<text x="185.9" y="62.9" transform="rotate(-90 185.9 62.9)">13</text>
<text x="188.5" y="62.9" transform="rotate(-90 188.5 62.9)">12</text>
<text x="191.1" y="62.9" transform="rotate(-90 191.1 62.9)">11</text>
<text x="193.7" y="62.9" transform="rotate(-90 193.7 62.9)">10</text>
<text x="196.3" y="62.9" transform="rotate(-90 196.3 62.9)">9</text>
<text x="198.9" y="62.9" transform="rotate(-90 198.9 62.9)">8</text>
<text x="201.5" y="62.9" transform="rotate(-90 201.5 62.9)">7</text>
<text x="204.1" y="62.9" transform="rotate(-90 204.1 62.9)">6</text>
<text x="206.7" y="62.9" transform="rotate(-90 206.7 62.9)">5</text>
<text x="209.3" y="62.9" transform="rotate(-90 209.3 62.9)">4</text>
<text x="211.9" y="62.9" transform="rotate(-90 211.9 62.9)">3</text>
<text x="214.5" y="62.9" transform="rotate(-90 214.5 62.9)">2</text>
<text x="217.1" y="62.9" transform="rotate(-90 217.1 62.9)">1</text>
<text x="266.5" y="60">2</text>
<text x="266.5" y="62.6">3</text>
<text x="266.5" y="65.2">4</text>
<text x="168.8" y="71.1" transform="rotate(-90 168.8 71.1)">GP15</text>
<text x="171.4" y="71.1" transform="rotate(-90 171.4 71.1)">GP14</text>
<text x="174" y="70.2" transform="rotate(-90 174 70.2)">GND</text>
<text x="176.6" y="71.1" transform="rotate(-90 176.6 71.1)">GP13</text>
<text x="179.2" y="71.1" transform="rotate(-90 179.2 71.1)">GP12</text>
<text x="181.8" y="71.1" transform="rotate(-90 181.8 71.1)">GP11</text>
<text x="184.4" y="71.1" transform="rotate(-90 184.4 71.1)">GP10</text>
<text x="187" y="70.2" transform="rotate(-90 187 70.2)">GND</text>
<text x="189.6" y="69.5" transform="rotate(-90 189.6 69.5)">GP9</text>
<text x="192.2" y="69.5" transform="rotate(-90 192.2 69.5)">GP8</text>
<text x="194.8" y="69.5" transform="rotate(-90 194.8 69.5)">GP7</text>
<text x="197.4" y="69.5" transform="rotate(-90 197.4 69.5)">GP6</text>
<text x="200" y="70.2" transform="rotate(-90 200 70.2)">GND</text>
<text x="202.6" y="69.5" transform="rotate(-90 202.6 69.5)">GP5</text>
<text x="205.2" y="69.5" transform="rotate(-90 205.2 69.5)">GP4</text>
<text x="207.8" y="69.5" transform="rotate(-90 207.8 69.5)">GP3</text>
<text x="210.4" y="69.5" transform="rotate(-90 210.4 69.5)">GP2</text>
<text x="212.9" y="70.2" transform="rotate(-90 212.9 70.2)">GND</text>
<text x="215.5" y="69.5" transform="rotate(-90 215.5 69.5)">GP1</text>
<text x="218.1" y="69.5" transform="rotate(-90 218.1 69.5)">GP0</text>
<text x="266.5" y="67.8">5</text>
<text x="266.5" y="70.4">6</text>
<text x="161" y="76.9">41</text>
<text x="165.9" y="77.9">SWCLK</text>
<text x="266.5" y="73">7</text>
<text x="266.5" y="75.6">8</text>
<text x="161" y="82.1">43</text>
<text x="161" y="79.5">42</text>
<text x="165.9" y="83.1">SWDIO</text>
<text x="165.9" y="80.5">GND</text>
<text x="264.9" y="80.8">10</text>
<text x="264.9" y="83.4">11</text>
<text x="266.5" y="78.2">9</text>
<text x="264.9" y="86">12</text>
<text x="264.9" y="88.6">13</text>
<text x="264.9" y="91.2">14</text>
<text x="264.9" y="93.8">15</text>
<text x="168.8" y="97.4" transform="rotate(-90 168.8 97.4)">GP16</text>
<text x="171.4" y="97.4" transform="rotate(-90 171.4 97.4)">GP17</text>
<text x="174" y="97.4" transform="rotate(-90 174 97.4)">GND</text>
<text x="176.6" y="97.4" transform="rotate(-90 176.6 97.4)">GP18</text>
<text x="179.2" y="97.4" transform="rotate(-90 179.2 97.4)">GP19</text>
<text x="181.8" y="97.4" transform="rotate(-90 181.8 97.4)">GP20</text>
<text x="184.4" y="97.4" transform="rotate(-90 184.4 97.4)">GP21</text>
<text x="187" y="97.4" transform="rotate(-90 187 97.4)">GND</text>
<text x="189.6" y="97.4" transform="rotate(-90 189.6 97.4)">GP22</text>
<text x="192.2" y="97.4" transform="rotate(-90 192.2 97.4)">RUN</text>
<text x="194.8" y="97.4" transform="rotate(-90 194.8 97.4)">ADC0</text>
<text x="197.4" y="97.4" transform="rotate(-90 197.4 97.4)">ADC1</text>
<text x="200" y="97.4" transform="rotate(-90 200 97.4)">AGND</text>
<text x="202.6" y="97.4" transform="rotate(-90 202.6 97.4)">ADC2</text>
<text x="205.2" y="97.4" transform="rotate(-90 205.2 97.4)">ADC VREF</text>
<text x="207.8" y="97.4" transform="rotate(-90 207.8 97.4)">3V3 OUT)</text>
<text x="210.4" y="97.4" transform="rotate(-90 210.4 97.4)">3V3_EN</text>
<text x="212.9" y="97.4" transform="rotate(-90 212.9 97.4)">GND</text>
<text x="215.5" y="97.4" transform="rotate(-90 215.5 97.4)">VSYS</text>
<text x="218.1" y="97.4" transform="rotate(-90 218.1 97.4)">VBUS</text>
<text x="264.9" y="96.4">16</text>
<text x="264.9" y="99">17</text>
<text x="264.9" y="101.6">18</text>
<text x="167.7" y="102.4" transform="rotate(-90 167.7 102.4)">21</text>
<text x="170.3" y="102.4" transform="rotate(-90 170.3 102.4)">22</text>
<text x="172.9" y="102.4" transform="rotate(-90 172.9 102.4)">23</text>
<text x="175.5" y="102.4" transform="rotate(-90 175.5 102.4)">24</text>
<text x="178.1" y="102.4" transform="rotate(-90 178.1 102.4)">25</text>
<text x="180.7" y="102.4" transform="rotate(-90 180.7 102.4)">26</text>
<text x="183.3" y="102.4" transform="rotate(-90 183.3 102.4)">27</text>
<text x="185.9" y="102.4" transform="rotate(-90 185.9 102.4)">28</text>
<text x="188.5" y="102.4" transform="rotate(-90 188.5 102.4)">29</text>
<text x="191.1" y="102.4" transform="rotate(-90 191.1 102.4)">30</text>
<text x="193.7" y="102.4" transform="rotate(-90 193.7 102.4)">31</text>
<text x="196.3" y="102.4" transform="rotate(-90 196.3 102.4)">32</text>
<text x="198.9" y="102.4" transform="rotate(-90 198.9 102.4)">33</text>
<text x="201.5" y="102.4" transform="rotate(-90 201.5 102.4)">34</text>
<text x="204.1" y="102.4" transform="rotate(-90 204.1 102.4)">35</text>
<text x="206.7" y="102.4" transform="rotate(-90 206.7 102.4)">36</text>
<text x="209.3" y="102.4" transform="rotate(-90 209.3 102.4)">37</text>
<text x="211.9" y="102.4" transform="rotate(-90 211.9 102.4)">38</text>
<text x="214.5" y="102.4" transform="rotate(-90 214.5 102.4)">39</text>
<text x="217.1" y="102.4" transform="rotate(-90 217.1 102.4)">40</text>
<text x="264.9" y="104.2">19</text>
<text x="264.9" y="106.8">20</text>
<text x="264.9" y="109.4">21</text>
<text x="264.9" y="112">22</text>
<text x="264.9" y="114.6">23</text>
<text x="264.9" y="117.2">24</text>
<text x="264.9" y="119.8">25</text>
<text x="264.9" y="122.4">26</text>
<text x="176.8" y="130.2">2</text>
<text x="188.8" y="130.2">1</text>
<text x="176.8" y="140.6">4</text>
<text x="188.8" y="140.6">3</text>
<text x="174.1" y="167.6">DO</text>
<text x="174.2" y="165">CD</text>
<text x="179.7" y="163.9">1</text>
<text x="179.7" y="166.5">2</text>
<text x="172.3" y="170.2">GND</text>
<text x="172.7" y="172.8">SCK</text>
<text x="179.7" y="169.1">3</text>
<text x="179.7" y="171.7">4</text>
<text x="172.7" y="175.4">VCC</text>
<text x="175.1" y="178">DI</text>
<text x="179.7" y="174.3">5</text>
<text x="179.7" y="176.9">6</text>
<text x="179.7" y="179.5">7</text>
<text x="174.4" y="180.6">CS</text>
</g>
<g font-size="1.7">
<text x="5.6" y="46.8">1</text>
<text x="5.6" y="52">2</text>
<text x="5.6" y="57.2">3</text>
<text x="5.6" y="62.4">4</text>
<text x="5.6" y="67.5">5</text>
<text x="5.6" y="72.7">6</text>
<text x="5.6" y="92.2">1</text>
<text x="5.6" y="97.4">2</text>
<text x="5.6" y="102.6">3</text>
<text x="5.6" y="107.8">4</text>
<text x="5.6" y="113">5</text>
<text x="5.6" y="118.2">6</text>
</g>
<g font-size="1.6" fill="#a54b4b">
<text x="87.6" y="59.8">J2.2</text>
<text x="87.6" y="57.2">J2.1</text>
<text x="96.5" y="58.4">HV1</text>
<text x="109.4" y="58.4">LV1</text>
<text x="118" y="59.8">J1.2</text>
<text x="118" y="57.2">J1.1</text>
<text x="87.6" y="65">J2.4</text>
<text x="87.6" y="62.4">J2.3</text>
<text x="96.5" y="63.6">HV</text>
<text x="96.5" y="61">HV2</text>
<text x="109.4" y="61">LV2</text>
<text x="110.5" y="63.6">LV</text>
<text x="118" y="65">J1.4</text>
<text x="118" y="62.4">J1.3</text>
<text x="87.6" y="70.2">J2.6</text>
<text x="87.6" y="67.6">J2.5</text>
<text x="96.5" y="71.4">HV4</text>
<text x="96.5" y="68.8">HV3</text>
<text x="96.5" y="66.2">GND.2</text>
<text x="107.3" y="66.2">GND.1</text>
<text x="109.4" y="68.8">LV3</text>
<text x="109.4" y="71.4">LV4</text>
<text x="118" y="67.6">J1.5</text>
<text x="118" y="70.2">J1.6</text>
<text x="87.6" y="88.3">J2.2</text>
<text x="87.6" y="85.7">J2.1</text>
<text x="96.5" y="89.6">HV2</text>
<text x="96.5" y="87">HV1</text>
<text x="109.4" y="89.6">LV2</text>
<text x="109.4" y="87">LV1</text>
<text x="118" y="88.3">J1.2</text>
<text x="118" y="85.7">J1.1</text>
<text x="87.6" y="93.5">J2.4</text>
<text x="87.6" y="90.9">J2.3</text>
<text x="96.5" y="94.8">GND.2</text>
<text x="96.5" y="92.2">HV</text>
<text x="107.3" y="94.8">GND.1</text>
<text x="110.5" y="92.2">LV</text>
<text x="118" y="93.5">J1.4</text>
<text x="118" y="90.9">J1.3</text>
<text x="87.6" y="98.7">J2.6</text>
<text x="87.6" y="96.1">J2.5</text>
<text x="96.5" y="100">HV4</text>
<text x="96.5" y="97.4">HV3</text>
<text x="109.4" y="97.4">LV3</text>
<text x="109.4" y="100">LV4</text>
<text x="118" y="96.1">J1.5</text>
<text x="118" y="98.7">J1.6</text>
<text x="87.6" y="113">J2.1</text>
<text x="118" y="113">J1.1</text>
<text x="87.6" y="118.2">J2.3</text>
<text x="87.6" y="115.6">J2.2</text>
<text x="96.5" y="119.5">HV</text>
<text x="96.5" y="116.9">HV2</text>
<text x="96.5" y="114.3">HV1</text>
<text x="109.4" y="116.9">LV2</text>
<text x="109.4" y="114.3">LV1</text>
<text x="110.5" y="119.5">LV</text>
<text x="118" y="118.2">J1.3</text>
<text x="118" y="115.6">J1.2</text>
<text x="87.6" y="123.4">J2.5</text>
<text x="87.6" y="120.8">J2.4</text>
<text x="96.5" y="124.7">HV3</text>
<text x="96.5" y="122.1">GND.2</text>
<text x="107.3" y="122.1">GND.1</text>
<text x="109.4" y="124.7">LV3</text>
<text x="118" y="123.4">J1.5</text>
<text x="118" y="120.8">J1.4</text>
<text x="87.6" y="126">J2.6</text>
<text x="96.5" y="127.3">HV4</text>
<text x="109.4" y="127.3">LV4</text>
<text x="118" y="126">J1.6</text>
<text x="19.5" y="140.3">1</text>
<text x="19.5" y="142.9">3</text>
<text x="32.1" y="140.3">2</text>
<text x="32.1" y="142.9">4</text>
<text x="19.5" y="145.5">5</text>
<text x="19.5" y="148.1">7</text>
<text x="32.1" y="145.5">6</text>
<text x="32.1" y="148.1">8</text>
<text x="19.5" y="150.7">9</text>
<text x="32.1" y="150.7">10</text>
<text x="19.5" y="163.7">1</text>
<text x="19.5" y="166.3">3</text>
<text x="32.1" y="163.7">2</text>
<text x="32.1" y="166.3">4</text>
<text x="19.5" y="168.9">5</text>
<text x="19.5" y="171.5">7</text>
<text x="32.1" y="168.9">6</text>
<text x="32.1" y="171.5">8</text>
<text x="19.5" y="174.1">9</text>
<text x="32.1" y="174.1">10</text>
</g>
</svg>
